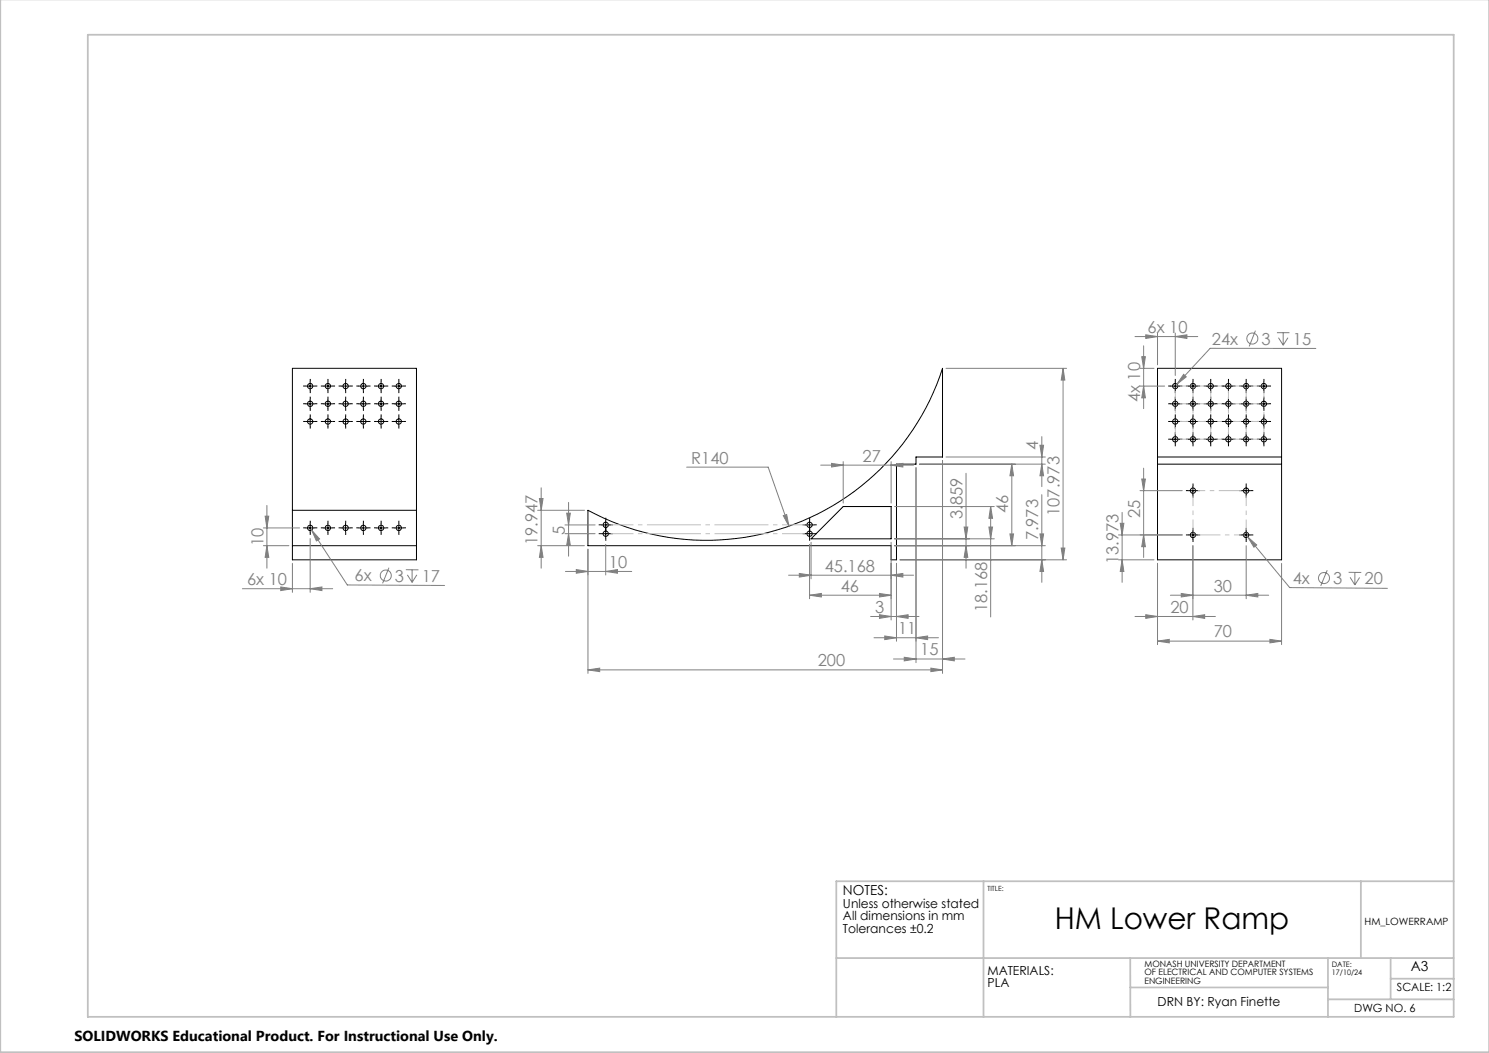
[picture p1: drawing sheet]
<svg xmlns="http://www.w3.org/2000/svg" width="420mm" height="297mm" viewBox="0 0 420 297" stroke-linecap="round" stroke-linejoin="round" font-family="sans-serif">
<g fill="none" stroke="#000" stroke-width=".28">
<path d="M86.3 108.9h2.4M86.3 118.9h2.4M86.3 113.9h2.4M87.5 107.6v2.5M87.5 112.6v2.5M87.5 117.6v2.6M91.2 108.9h2.5M91.2 118.9h2.5M91.2 113.9h2.5M92.5 107.6v2.5M92.5 112.6v2.5M92.5 117.6v2.6"/>
<path d="M96.2 108.9h2.5M96.2 118.9h2.5M96.2 113.9h2.5M97.5 107.6v2.5M97.5 112.6v2.5M97.5 117.6v2.6M101.2 108.9h2.6M101.2 118.9h2.6M101.2 113.9h2.6M102.5 107.6v2.5M102.5 112.6v2.5M102.5 117.6v2.6"/>
<path d="M106.2 108.9h2.5M106.2 118.9h2.5M106.2 113.9h2.5M107.5 107.6v2.5M107.5 112.6v2.5M107.5 117.6v2.6M111.2 108.9h2.5M111.2 118.9h2.5M111.2 113.9h2.5M112.5 107.6v2.5M112.5 112.6v2.5M112.5 117.6v2.6"/>
<path d="M326.5 103.9h35v54h-35zM330.2 108.9h2.5M330.2 118.9h2.5M330.2 113.9h2.5M331.5 107.6v2.5M331.5 112.6v2.5M331.5 117.6v2.6M335.2 108.9h2.5M335.2 118.9h2.5M335.2 113.9h2.5M336.5 107.6v2.5M336.5 112.6v2.5"/>
<path d="M336.5 117.6v2.6M340.3 108.9h2.5M340.3 118.9h2.5M340.3 113.9h2.5M341.5 107.6v2.5M341.5 112.6v2.5M341.5 117.6v2.6M345.2 108.9h2.5M345.2 118.9h2.5M345.2 113.9h2.5M346.5 107.6v2.5M346.5 112.6v2.5"/>
<path d="M346.5 117.6v2.6M350.2 108.9h2.5M350.2 118.9h2.5M350.2 113.9h2.5M351.5 107.6v2.5M351.5 112.6v2.5M351.5 117.6v2.6M355.2 108.9h2.6M355.2 118.9h2.6M355.2 113.9h2.6M356.5 107.6v2.5M356.5 112.6v2.5"/>
<path d="M356.5 117.6v2.6M326.5 128.9h35M326.5 130.9h35M330.2 123.9h2.5M331.5 122.7v2.5M335.2 123.9h2.5M335.2 138.4h2.5M336.5 122.7v2.5M336.5 137.2v2.5M340.3 123.9h2.5M341.5 122.7v2.5M345.2 123.9h2.5"/>
<path d="M346.5 122.7v2.5M350.2 123.9h2.5M350.2 138.4h2.5M351.5 122.7v2.5M351.5 137.2v2.5M355.2 123.9h2.6M356.5 122.7v2.5M82.5 143.9v-40h35v40M82.5 143.9v14h35v-14M82.5 153.9h35M82.5 143.9h35M86.3 148.9h2.4"/>
<path d="M87.5 147.6v2.5M91.2 148.9h2.5M92.5 147.6v2.5M96.2 148.9h2.5M97.5 147.6v2.5M101.2 148.9h2.6M102.5 147.6v2.5M106.2 148.9h2.5M107.5 147.6v2.5M111.2 148.9h2.5M112.5 147.6v2.5M165.8 143.9a70 70 0 0 0 100.1-40v25h-7.5v2h-5.5v27h-1.5v-4h-85.6z"/>
<path d="M169.6 148.1h2.5M169.6 150.5h2.5M170.9 146.8v5M227.1 148.1h2.5M227.1 150.5h2.5M228.4 146.8v5M237.8 142.9h13.6v9.1h-22.6zM335.2 150.9h2.5M336.5 149.6v2.5M350.2 150.9h2.5M351.5 149.6v2.5"/>
<circle cx="87.5" cy="108.9" r=".74"/>
<circle cx="87.5" cy="113.9" r=".76"/>
<circle cx="87.5" cy="118.9" r=".75"/>
<circle cx="92.5" cy="118.9" r=".75"/>
<circle cx="92.5" cy="113.9" r=".75"/>
<circle cx="92.5" cy="108.9" r=".74"/>
<circle cx="97.5" cy="118.9" r=".75"/>
<circle cx="97.5" cy="108.9" r=".75"/>
<circle cx="97.5" cy="113.9" r=".75"/>
<circle cx="102.5" cy="118.9" r=".75"/>
<circle cx="102.5" cy="108.9" r=".75"/>
<circle cx="102.5" cy="113.9" r=".75"/>
<circle cx="107.5" cy="113.9" r=".75"/>
<circle cx="107.5" cy="108.9" r=".74"/>
<circle cx="107.5" cy="118.9" r=".75"/>
<circle cx="112.5" cy="118.9" r=".75"/>
<circle cx="112.5" cy="113.9" r=".75"/>
<circle cx="112.5" cy="108.9" r=".74"/>
<circle cx="331.5" cy="108.9" r=".74"/>
<circle cx="331.5" cy="118.9" r=".75"/>
<circle cx="331.5" cy="113.9" r=".75"/>
<circle cx="336.5" cy="108.9" r=".74"/>
<circle cx="336.5" cy="118.9" r=".75"/>
<circle cx="336.5" cy="113.9" r=".75"/>
<circle cx="341.5" cy="108.9" r=".74"/>
<circle cx="341.5" cy="118.9" r=".75"/>
<circle cx="341.5" cy="113.9" r=".75"/>
<circle cx="346.5" cy="108.9" r=".75"/>
<circle cx="346.5" cy="118.9" r=".76"/>
<circle cx="346.5" cy="113.9" r=".76"/>
<circle cx="351.5" cy="108.9" r=".74"/>
<circle cx="351.5" cy="118.9" r=".75"/>
<circle cx="351.5" cy="113.9" r=".75"/>
<circle cx="356.5" cy="108.9" r=".74"/>
<circle cx="356.5" cy="118.9" r=".75"/>
<circle cx="356.5" cy="113.9" r=".75"/>
<circle cx="331.5" cy="123.9" r=".75"/>
<circle cx="336.5" cy="123.9" r=".75"/>
<circle cx="336.5" cy="138.4" r=".74"/>
<circle cx="341.5" cy="123.9" r=".75"/>
<circle cx="346.5" cy="123.9" r=".76"/>
<circle cx="351.5" cy="123.9" r=".75"/>
<circle cx="351.5" cy="138.4" r=".75"/>
<circle cx="356.5" cy="123.9" r=".75"/>
<circle cx="87.5" cy="148.9" r=".75"/>
<circle cx="92.5" cy="148.9" r=".75"/>
<circle cx="97.5" cy="148.9" r=".75"/>
<circle cx="102.5" cy="148.9" r=".75"/>
<circle cx="107.5" cy="148.9" r=".75"/>
<circle cx="112.5" cy="148.9" r=".75"/>
<circle cx="170.9" cy="150.5" r=".75"/>
<circle cx="170.9" cy="148" r=".75"/>
<circle cx="228.4" cy="150.5" r=".75"/>
<circle cx="228.4" cy="148" r=".75"/>
<circle cx="336.5" cy="150.9" r=".75"/>
<circle cx="351.5" cy="150.9" r=".75"/>
</g>
<g fill="none" stroke="#808080" stroke-width=".28">
<path d="M320.1 94.9h17.8M322.6 97.5v17.7M323.2 94.4l3.3 .5-3.3 .6zM326.5 93.9v9M331.5 94.9l3.3-.5v1.1zM331.5 93.9v12M354.1 93.3l-1.7 4.4M360.2 93.8h3.5M360.6 95.2l1.3 2.2M361.9 93.8v3.6M363.3 95.2l-1.4 2.2M371.2 98.3l-29.9-.1-9.3 10.1"/>
<path d="M266.8 103.9h34M299.9 103.9l.5 3.3h-1.1zM299.9 103.9v54M321.6 108.9h6.9M321.6 103.9h3.9M322.1 100.6h1l-.5 3.3zM322.6 108.9l.5 3.3h-1zM333.9 105.6l.7 .7-2.6 2zM152.6 137.6v22.7M193.7 131.8h23l5.8 16.6M231.5 131.2h26.2M234.6 130.7l3.2 .5-3.2 .5z"/>
<path d="M237.8 130.2v11.7M251.4 131.2l3.3-.5v1zM251.4 130.2v11.7M258.4 131.9v55M259.4 130.9h35.5M265.9 129.9v60M266.8 128.9h28.1M272.5 133.5v26.8M285.4 130.9l.5 3.3h-1zM285.4 130.9v23M293.3 125.6h1.1l-.5 3.3zM293.9 130.9l.5 3.3h-1.1z"/>
<path d="M293.9 123.2v14.1M293.9 139.5v24.7M321.6 138.4h11.9M322.1 135.1h1l-.5 3.3zM322.6 132v25.2M74.3 153.9h7.2M74.3 148.9h10.2M74.8 145.6h1l-.5 3.3zM75.3 153.9l.5 3.3h-1zM75.3 142.6v17.7M82.5 158.9v8.2M87.5 151.9v15.2"/>
<path d="M87.9 149.5l2.2 2.5-.8 .6zM87.9 149.5l10.1 15.5 27.4 .1M151.7 153.9h13.2M151.7 143.9h13.2M152.2 140.6h1l-.6 3.3zM152.6 153.9l.6 3.3h-1zM159.3 150.5h8.6M159.3 148.1h8.6M159.8 144.7h1.1l-.5 3.4zM160.4 150.5l.5 3.3h-1.1zM160.4 141.7v15.2M165.8 154.9v35"/>
<path d="M170.9 153.5v8.7M220.9 145.4l1-.3 .6 3.3zM228.4 153.5v15.4M228.8 153v10.3M251.4 153v21.9M252.3 153.9h42.6M252.3 152h28.2M252.3 142.9h28.2M252.9 158.9v22M253.9 157.9h46.9M272 148.7h1l-.5 3.3zM272.5 153.9l.5 3.3h-1z"/>
<path d="M278.9 148.7h1.1l-.6 3.3zM279.4 142.9l.6 3.3h-1.1zM279.4 142.9v31.1M284.9 150.6h1l-.5 3.3zM293.3 150.6h1.1l-.5 3.3zM293.9 157.9l.5 3.3h-1.1zM299.3 154.6h1.1l-.5 3.3zM315.5 150.9h18M315.5 157.9h10M316 147.6h1l-.5 3.3zM316.5 157.9l.5 3.3h-1zM316.5 144.5v19.7"/>
<path d="M322.6 150.9l.5 3.3h-1zM326.5 158.9v22.9M336.5 153.9v21M351.5 153.9v15M352 151.5l2.5 2.2-.8 .6zM352 151.5l11.8 14.2 27.5 .2M361.5 158.9v22.9M68.4 166h25.4M79.2 165.6l3.3 .4-3.3 .6zM87.5 166l3.3-.4v1zM109.7 160.1l-1.8 4.4M114.5 160.7h3.5"/>
<path d="M114.9 162.1l1.3 2.1M116.2 160.7v3.5M117.6 162.1l-1.4 2.1M159.5 161.2h18.7M162.6 160.7l3.2 .5-3.2 .5zM170.9 161.2l3.3-.5v1zM222.4 162.2h35.3M225.5 161.7l3.3 .5-3.3 .6zM228.4 167.9l3.3-.5v1zM228.4 167.9h23M245.6 173.9h13.6M246.5 179.9h18.2"/>
<path d="M248.1 167.4l3.3 .5-3.3 .5zM248.1 173.4l3.3 .5-3.3 .5zM249.6 179.4l3.3 .5-3.3 .5zM251.4 162.2l3.3-.5v1.1zM252.9 173.9l3.3-.5v1zM258.4 179.9l3.3-.5v1zM320.1 173.9h22.7M323.2 173.4l3.3 .5-3.3 .5zM330.1 167.9h27.8M333.2 167.4l3.3 .5-3.3 .5zM336.5 173.9l3.3-.5v1zM351.5 167.9l3.3-.5v1z"/>
<path d="M374.4 160.8l-1.9 4.4M380.4 161.4l3.6 .1M380.8 162.8l1.4 2.2M382.2 161.4v3.6M383.5 162.9l-1.3 2.1M165.8 188.9l3.4-.4v.9zM165.8 188.9h100.1M252 185.9h20.2M255.1 185.4l3.3 .5-3.3 .5zM262.6 188.5l3.3 .4-3.3 .5zM265.9 185.9l3.3-.5v1zM326.5 180.8l3.3-.5v1z"/>
<path d="M326.5 180.8h35M358.2 180.3l3.3 .5-3.3 .5z"/>
<circle cx="353.2" cy="95.5" r="1.55"/>
<circle cx="108.8" cy="162.3" r="1.56"/>
<circle cx="373.4" cy="163" r="1.56"/>
</g>
<g fill="none" stroke="#000" stroke-width=".28" stroke-dasharray="15.2 1.3 1.3 1.3" stroke-linecap="butt">
<path d="M86.3 108.9h-.8M86.3 118.9h-.8M86.3 113.9h-.8M87.5 107.6v-.7M87.5 110.1v.8M87.5 117.6v-.7M87.5 112.6v-.7M87.5 115.1v.8M88.8 108.9h.7M88.8 118.9h.7M88.8 113.9h.7M91.3 113.9h-.8"/>
<path d="M91.3 108.9h-.8M91.3 118.9h-.8M92.5 112.6v-.7M92.5 115.1v.8M92.5 107.6v-.7M92.5 110.1v.8M92.5 117.6v-.7M93.8 113.9h.7M93.8 108.9h.7M93.8 118.9h.7M96.3 113.9h-.8M96.3 108.9h-.8"/>
<path d="M96.3 118.9h-.8M97.5 112.6v-.7M97.5 115.1v.8M97.5 107.6v-.7M97.5 110.1v.8M97.5 117.6v-.7M98.8 113.9h.7M98.8 108.9h.7M98.8 118.9h.7M101.3 113.9h-.8M101.3 108.9h-.8M101.3 118.9h-.8"/>
<path d="M102.5 112.6v-.7M102.5 115.1v.8M102.5 107.6v-.7M102.5 110.1v.8M102.5 117.6v-.7M103.8 113.9h.7M103.8 108.9h.7M103.8 118.9h.7M106.3 108.9h-.8M106.3 118.9h-.8M106.3 113.9h-.8M107.5 107.6v-.7"/>
<path d="M107.5 110.1v.8M107.5 117.6v-.7M107.5 112.6v-.7M107.5 115.1v.8M108.8 108.9h.7M108.8 118.9h.7M108.8 113.9h.7M111.3 108.9h-.8M111.3 118.9h-.8M111.3 113.9h-.8M112.5 107.6v-.7M112.5 110.1v.8"/>
<path d="M112.5 117.6v-.7M112.5 112.6v-.7M112.5 115.1v.8M113.8 108.9h.7M113.8 118.9h.7M113.8 113.9h.7M330.3 108.9h-.8M330.3 118.9h-.8M330.3 113.9h-.8M331.5 107.6v-.7M331.5 110.1v.8M331.5 117.6v-.7"/>
<path d="M331.5 112.6v-.7M331.5 115.1v.8M332.8 108.9h.7M332.8 118.9h.7M332.8 113.9h.7M335.3 108.9h-.8M335.3 118.9h-.8M335.3 113.9h-.8M336.5 107.6v-.7M336.5 110.1v.8M336.5 117.6v-.7M336.5 112.6v-.7"/>
<path d="M336.5 115.1v.8M337.8 108.9h.7M337.8 118.9h.7M337.8 113.9h.7M340.3 113.9h-.8M340.3 108.9h-.8M340.3 118.9h-.8M341.5 112.6v-.7M341.5 115.1v.8M341.5 107.6v-.7M341.5 110.1v.8M341.5 117.6v-.7"/>
<path d="M342.8 113.9h.7M342.8 108.9h.7M342.8 118.9h.7M345.3 113.9h-.8M345.3 108.9h-.8M345.3 118.9h-.8M346.5 112.6v-.7M346.5 115.1v.8M346.5 107.6v-.7M346.5 110.1v.8M346.5 117.6v-.7M347.8 113.9h.7"/>
<path d="M347.8 108.9h.7M347.8 118.9h.7M350.3 113.9h-.8M350.3 108.9h-.8M350.3 118.9h-.8M351.5 112.6v-.7M351.5 115.1v.8M351.5 107.6v-.7M351.5 110.1v.8M351.5 117.6v-.7M352.8 113.9h.7M352.8 108.9h.7"/>
<path d="M352.8 118.9h.7M355.3 108.9h-.8M355.3 118.9h-.8M355.3 113.9h-.8M356.5 107.6v-.7M356.5 110.1v.8M356.5 117.6v-.7M356.5 112.6v-.7M356.5 115.1v.8M357.8 108.9h.7M357.8 118.9h.7M357.8 113.9h.7"/>
<path d="M87.5 120.1v.8M92.5 120.1v.8M97.5 120.1v.8M102.5 120.1v.8M107.5 120.1v.8M112.5 120.1v.8M330.3 123.9h-.8M331.5 120.1v.8M331.5 122.6v-.7M331.5 125.1v.8M332.8 123.9h.7M335.3 123.9h-.8"/>
<path d="M335.3 138.4h-.8M336.5 120.1v.8M336.5 122.6v-.7M336.5 125.1v.8M336.5 137.1v-.7M336.5 139.6v.8M337.8 123.9h.7M337.8 138.4h.7M340.3 123.9h-.8M341.5 120.1v.8M341.5 122.6v-.7M341.5 125.1v.8"/>
<path d="M342.8 123.9h.7M345.3 123.9h-.8M346.5 120.1v.8M346.5 122.6v-.7M346.5 125.1v.8M347.8 123.9h.7M350.3 123.9h-.8M350.3 138.4h-.8M351.5 120.1v.8M351.5 122.6v-.7M351.5 125.1v.8M351.5 137.1v-.7"/>
<path d="M351.5 139.6v.8M352.8 123.9h.7M352.8 138.4h.7M355.3 123.9h-.8M356.5 120.1v.8M356.5 122.6v-.7M356.5 125.1v.8M357.8 123.9h.7M86.3 148.9h-.8M87.5 147.6v-.7M87.5 150.1v.8M88.8 148.9h.7"/>
<path d="M91.3 148.9h-.8M92.5 147.6v-.7M92.5 150.1v.8M93.8 148.9h.7M96.3 148.9h-.8M97.5 147.6v-.7M97.5 150.1v.8M98.8 148.9h.7M101.3 148.9h-.8M102.5 147.6v-.7M102.5 150.1v.8M103.8 148.9h.7"/>
<path d="M106.3 148.9h-.8M107.5 147.6v-.7M107.5 150.1v.8M108.8 148.9h.7M111.3 148.9h-.8M112.5 147.6v-.7M112.5 150.1v.8M113.8 148.9h.7M169.6 148h-.7M169.6 150.5h-.7M170.9 149.3v.7M170.9 146.8v-.8"/>
<path d="M170.9 151.8v.7M170.9 149.3v-.8M172.1 148h.8M172.1 150.5h.8M227.1 150.5h-.7M227.1 148h-.7M228.4 151.8v.7M228.4 149.3v-.8M228.4 149.3v.7M228.4 146.8v-.8M229.6 150.5h.8M229.6 148h.8"/>
<path d="M335.3 150.9h-.8M336.5 149.6v-.7M336.5 152.1v.8M337.8 150.9h.7M350.3 150.9h-.8M351.5 149.6v-.7M351.5 152.1v.8M352.8 150.9h.7"/>
</g>
<path d="M170.9 148h57.5M170.9 150.5h57.5" fill="none" stroke="#c0c0c0" stroke-width=".28" stroke-dasharray="15.2 1.3 1.3 1.3" stroke-dashoffset="7.4" stroke-linecap="butt"/>
<path d="M331.5 108.9v15M336.5 108.9v15M341.5 108.9v15M346.5 108.9v15M351.5 108.9v15M351.5 138.4h-15M356.5 123.9v-15M336.5 150.9h15" fill="none" stroke="#c0c0c0" stroke-width=".28" stroke-dasharray="15.2 1.3 1.3 1.3" stroke-dashoffset="7.5" stroke-linecap="butt"/>
<path d="M356.5 108.9h-25M356.5 113.9h-25M356.5 118.9h-25M331.5 123.9h25" fill="none" stroke="#c0c0c0" stroke-width=".28" stroke-dasharray="15.2 1.3 1.3 1.3" stroke-dashoffset="4.6" stroke-linecap="butt"/>
<path d="M336.5 138.4v12.5M351.5 150.9v-12.5" fill="none" stroke="#c0c0c0" stroke-width=".28" stroke-dasharray="15.2 1.3 1.3 1.3" stroke-dashoffset="10.9" stroke-linecap="butt"/>
<path d="M.1 -.1v296.9h419.9M24.8 9.8h385.2v277h-385.2zM277.4 248.6v38.2M383.9 248.6v21.6M410 248.6h-174.1v38.2M235.9 270.2h174.1M318.8 270.2v16.6M318.8 278.5h55.8M374.6 270.2v16.6M392.3 270.2v11.7M392.3 276h17.8M374.6 281.9h35.4" fill="none" stroke="#c0c0c0" stroke-width=".5"/>
<g fill="#808080">
<path d="M87.9 149.5l2.2 2.5-.8 .6z"/>
<path d="M358.2 180.3l3.3 .5-3.3 .5zM326.5 180.8l3.3-.5v1z"/>
<path d="M333.2 167.4l3.3 .5-3.3 .5zM351.5 167.9l3.3-.5v1z"/>
<path d="M165.8 188.9l3.4-.4v.9zM262.6 188.5l3.3 .4-3.3 .5zM255.1 185.4l3.3 .5-3.3 .5zM265.9 185.9l3.3-.5v1zM228.4 167.9l3.3-.5v1zM248.1 167.4l3.3 .5-3.3 .5z"/>
<path d="M249.6 179.4l3.3 .5-3.3 .5zM258.4 179.9l3.3-.5v1zM248.1 173.4l3.3 .5-3.3 .5zM252.9 173.9l3.3-.5v1z"/>
<path d="M225.5 161.7l3.3 .5-3.3 .6zM251.4 162.2l3.3-.5v1.1z"/>
<path d="M87.5 166l3.3-.4v1zM79.2 165.6l3.3 .4-3.3 .6zM331.5 94.9l3.3-.5v1.1zM323.2 94.4l3.3 .5-3.3 .6z"/>
<path d="M251.4 131.2l3.3-.5v1zM234.6 130.7l3.2 .5-3.2 .5z"/>
<path d="M170.9 161.2l3.3-.5v1zM162.6 160.7l3.2 .5-3.2 .5z"/>
<path d="M322.6 150.9l.5 3.3h-1zM322.1 135.1h1l-.5 3.3zM322.6 108.9l.5 3.3h-1zM322.1 100.6h1l-.5 3.3z"/>
<path d="M299.3 154.6h1.1l-.5 3.3zM299.9 103.9l.5 3.3h-1.1zM293.9 157.9l.5 3.3h-1.1zM293.3 150.6h1.1l-.5 3.3zM293.9 130.9l.5 3.3h-1.1zM293.3 125.6h1.1l-.5 3.3zM284.9 150.6h1l-.5 3.3zM285.4 130.9l.5 3.3h-1zM160.4 150.5l.5 3.3h-1.1zM159.8 144.7h1.1l-.5 3.4zM278.9 148.7h1.1l-.6 3.3zM279.4 142.9l.6 3.3h-1.1zM272.5 153.9l.5 3.3h-1zM272 148.7h1l-.5 3.3zM220.9 145.4l1-.3 .6 3.3z"/>
<path d="M74.8 145.6h1l-.5 3.3zM75.3 153.9l.5 3.3h-1zM316 147.6h1l-.5 3.3zM316.5 157.9l.5 3.3h-1z"/>
<path d="M152.2 140.6h1l-.6 3.3zM152.6 153.9l.6 3.3h-1z"/>
<path d="M352 151.5l2.5 2.2-.8 .6zM333.9 105.6l.7 .7-2.6 2z"/>
<path d="M323.2 173.4l3.3 .5-3.3 .5zM336.5 173.9l3.3-.5v1z"/>
</g>
<text font-size="8.5" x="297.5" y="262.1">HM Lower Ramp</text>
<g font-size="4.7" fill="#808080">
<text x="323.7" y="93.9">6x 10</text>
<text x="341.8" y="97.2">24x</text>
<text x="355.8" y="97.2">3</text>
<text x="364.7" y="97.2">15</text>
<text x="321.6" y="113.4" transform="rotate(-90 321.6 113.4)">4x 10</text>
<text x="195" y="130.8">R140</text>
<text x="243.3" y="130.2">27</text>
<text x="292.9" y="127" transform="rotate(-90 292.9 127)">4</text>
<text x="271.5" y="146.4" transform="rotate(-90 271.5 146.4)">3.859</text>
<text x="284.4" y="144.7" transform="rotate(-90 284.4 144.7)">46</text>
<text x="298.9" y="145.5" transform="rotate(-90 298.9 145.5)">107.973</text>
<text x="321.6" y="146" transform="rotate(-90 321.6 146)">25</text>
<text x="74.3" y="154" transform="rotate(-90 74.3 154)">10</text>
<text x="151.7" y="153.7" transform="rotate(-90 151.7 153.7)">19.947</text>
<text x="159.4" y="150.9" transform="rotate(-90 159.4 150.9)">5</text>
<text x="292.9" y="152.4" transform="rotate(-90 292.9 152.4)">7.973</text>
<text x="171.7" y="160.1">10</text>
<text x="232.6" y="161.2">45.168</text>
<text x="315.5" y="159.2" transform="rotate(-90 315.5 159.2)">13.973</text>
<text x="69.7" y="165">6x 10</text>
<text x="100" y="164">6x</text>
<text x="111.4" y="164">3</text>
<text x="119" y="164.1">17</text>
<text x="237.1" y="166.9">46</text>
<text x="342.4" y="166.9">30</text>
<text x="364.6" y="164.7">4x</text>
<text x="376" y="164.8">3</text>
<text x="384.9" y="164.8">20</text>
<text x="246.9" y="172.9">3</text>
<text x="278.5" y="172.7" transform="rotate(-90 278.5 172.7)">18.168</text>
<text x="330.1" y="172.9">20</text>
<text x="253.3" y="178.9">11</text>
<text x="342.4" y="179.8">70</text>
<text x="259.6" y="184.9">15</text>
<text x="230.7" y="187.9">200</text>
</g>
<text font-size="4.1" x="21" y="293.7">SOLIDWORKS Educational Product. For Instructional Use Only.</text>
<g font-size="3.9">
<text x="237.8" y="252.4">NOTES:</text>
<text x="398" y="273.9">A3</text>
</g>
<g font-size="3.5">
<text x="237.8" y="256">Unless otherwise stated</text>
<text x="237.8" y="259.5">All dimensions in mm</text>
<text x="237.8" y="263">Tolerances ±0.2</text>
<text x="278.5" y="275">MATERIALS:</text>
<text x="278.5" y="278.5">PLA</text>
<text x="326.5" y="283.8">DRN BY: Ryan Finette</text>
</g>
<g font-size="3.2">
<text x="394" y="279.5">SCALE: 1:2</text>
<text x="382" y="285.4">DWG NO. 6</text>
</g>
<text font-size="2.8" x="384.9" y="260.9">HM_LOWERRAMP</text>
<g font-size="2.5">
<text x="322.8" y="272.7">MONASH UNIVERSITY DEPARTMENT</text>
<text x="322.8" y="275.1">OF ELECTRICAL AND COMPUTER SYSTEMS</text>
<text x="322.8" y="277.6">ENGINEERING</text>
</g>
<g font-size="2.1">
<text x="375.7" y="272.8">DATE:</text>
<text x="375.7" y="275">17/10/24</text>
</g>
<text font-size="2" x="278.5" y="251.4">TITLE:</text>
</svg>
